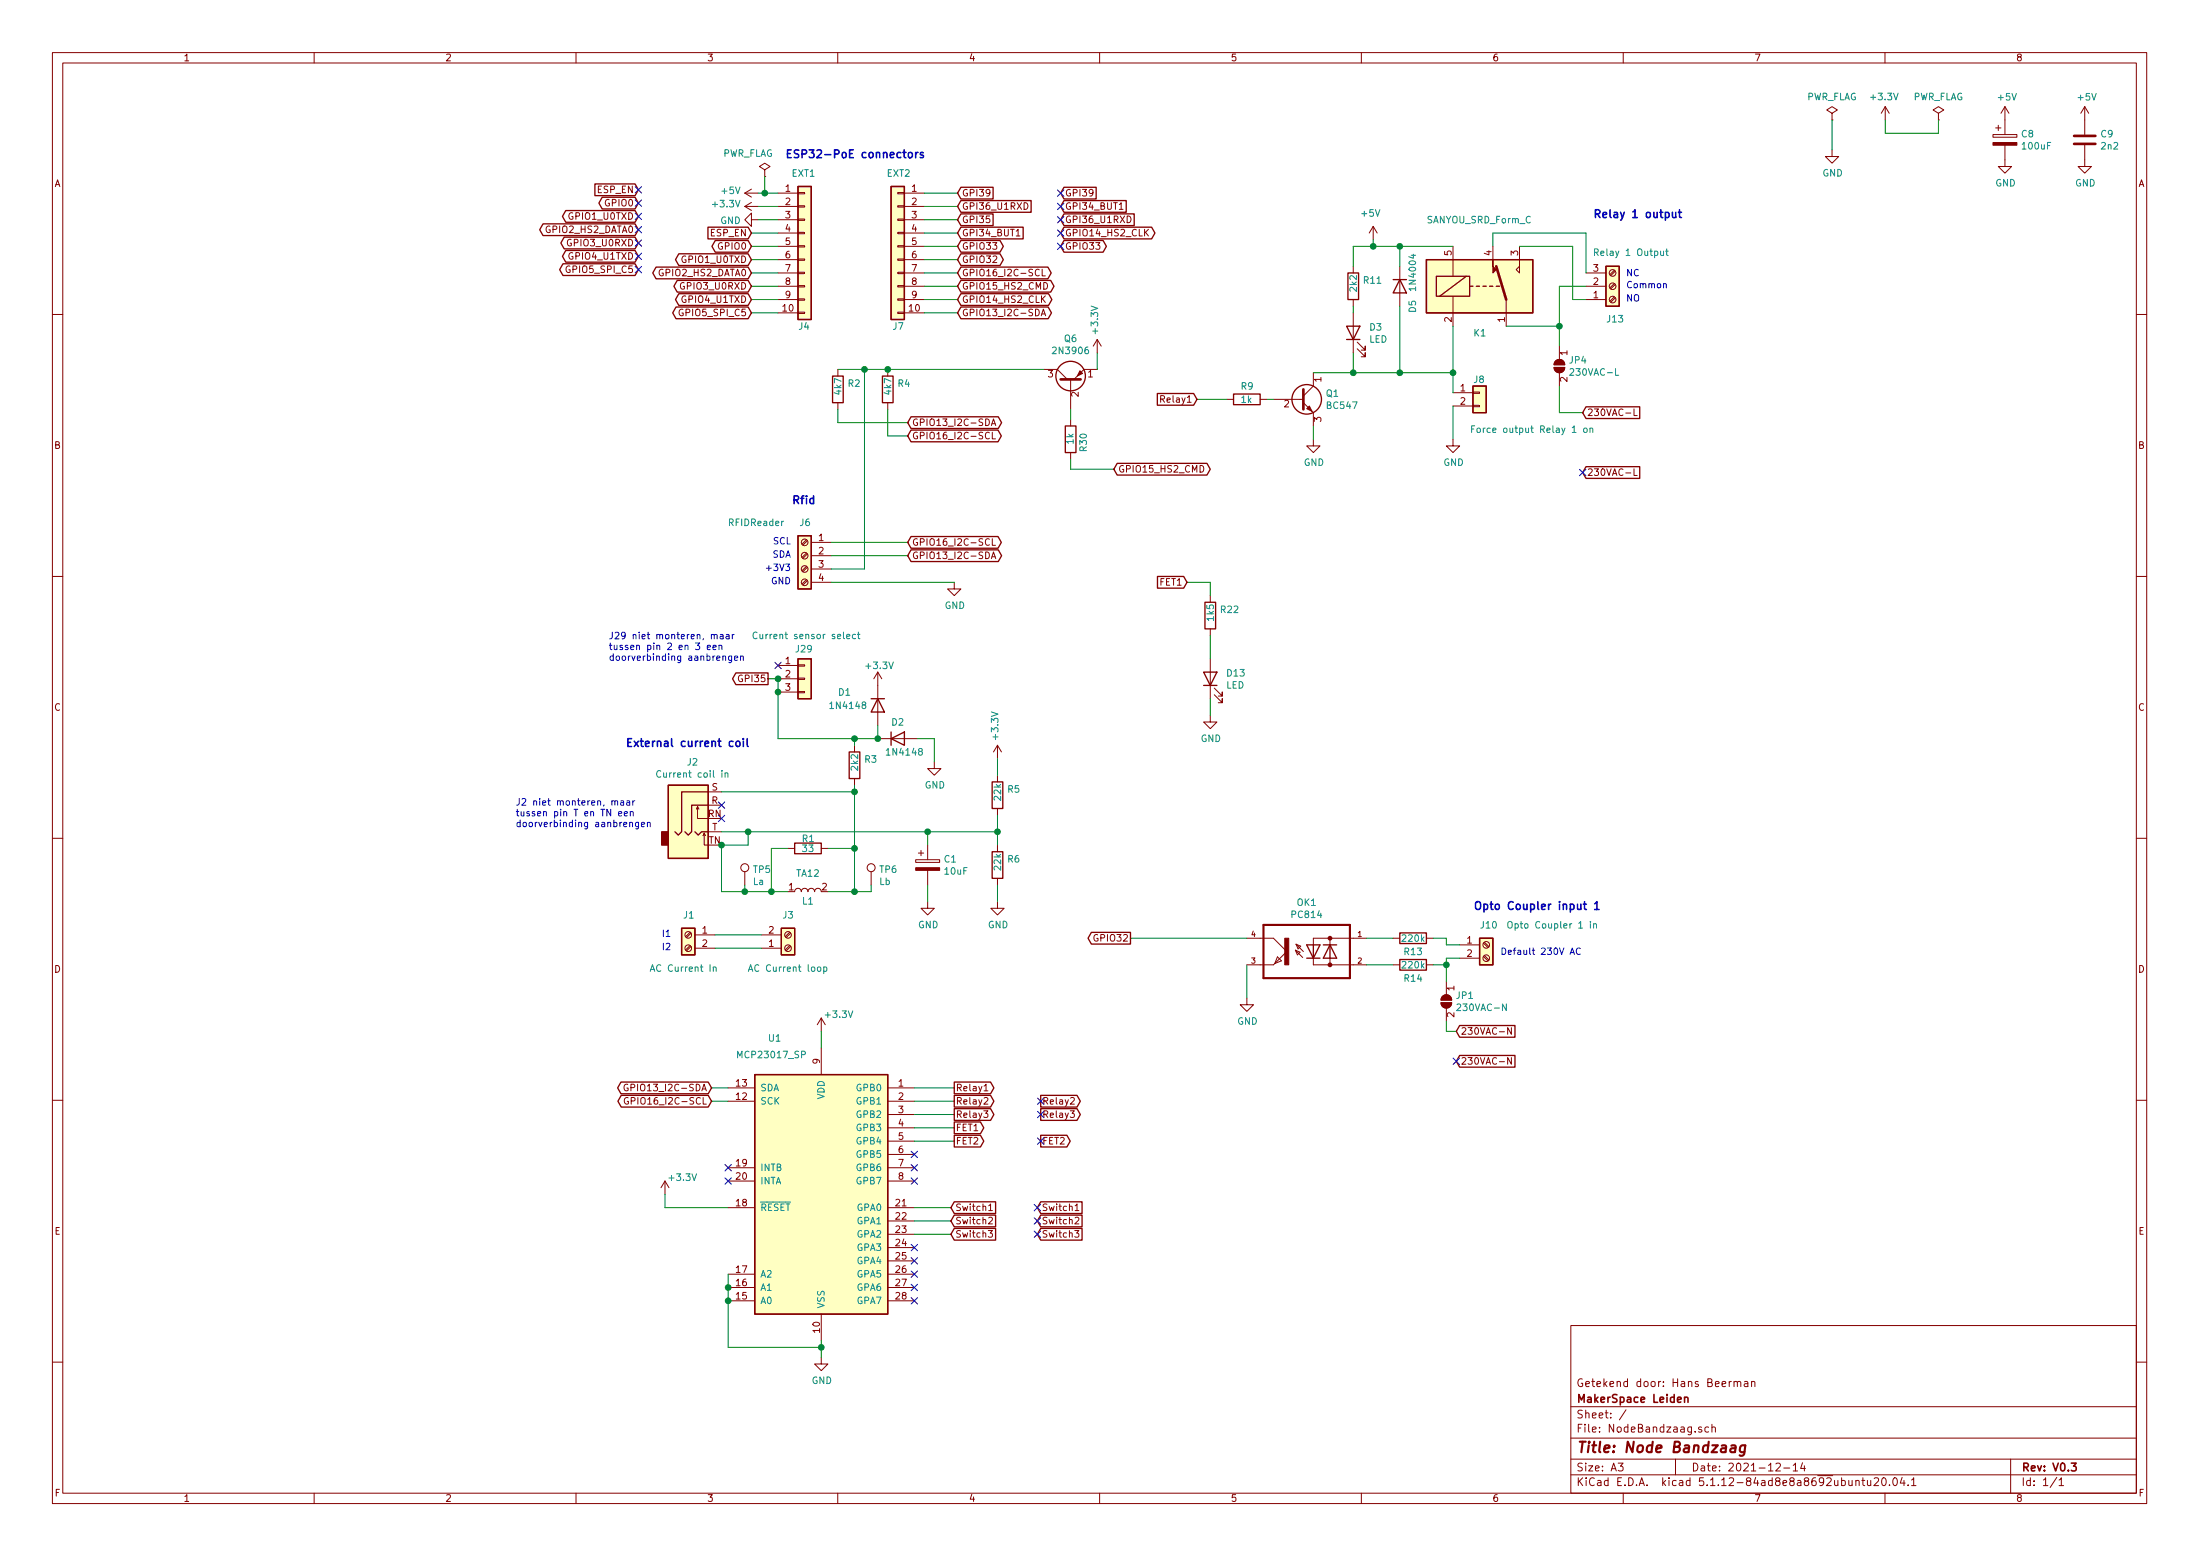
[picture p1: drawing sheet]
<svg xmlns="http://www.w3.org/2000/svg" width="420mm" height="297mm" viewBox="0 0 420 297" stroke-linecap="round" stroke-linejoin="round" font-family="sans-serif">
<g fill="none" stroke="#840000" stroke-width=".19">
<path d="M10 10h400v277h-400zM12 12h396v273.1h-396zM60 10v2M110 10v2M160 10v2M210 10v2M260 10v2M310 10v2M360 10v2M142.2 36.9h2.6M142.2 39.4h2.6M142.2 36.9l1.3 .7"/>
<path d="M142.2 39.4l1.3 .8M143.5 36.1l-1.3 .8M143.5 38.6l-1.3 .8M146 32.4l1.1-.6-1.1-.6-1 .6 1 .6v1.3M146 33.7h.1M148.6 36.9h3.8M148.6 39.4h3.8M152.4 39.3h1.3v.2h-1.3zM152.4 36.7h1.3v.3h-1.3zM171.4 39.3h1.3v.2h-1.3zM171.4 36.7h1.3v.3h-1.3zM172.7 36.9h3.8"/>
<path d="M172.7 39.4h3.8M195.6 38.7a.64 .64 0 0 1 .7 .6 .64 .64 0 0 1-.7 .7zM213.8 40h.7M349.9 28.6v1.3h1.3l-1.3 1.3-1.3-1.3h1.3M349.9 21.6l1-.6-1-.6-1 .6 1 .6v1.3M349.9 22.9h.1M360 20.4l-.7 1.2M360 20.4v2.5M360 20.4l.8 1.2M370.2 21.6l1-.6-1-.6-1 .6 1 .6v1.3M370.2 22.9h.1M380.6 25.7h4.6v.5h-4.6z"/>
<path d="M381.1 24.4h1M381.6 23.9v1M382.9 27.7v4.1h1.3l-1.3 1.3-1.3-1.3h1.3M382.9 20.4l-.8 1.2M382.9 20.4v5.3M382.9 20.4l.8 1.2M398.1 27.7v4.1h1.3l-1.3 1.3-1.2-1.3h1.2M398.1 20.4l-.7 1.2M398.1 20.4v5.3M398.1 20.4l.8 1.2M143.5 41.9v-1.2l-1.3 1.2 1.3 1.3v-1.3h1.3M148.6 59.7h3.8"/>
<path d="M148.6 41.9h3.8M148.6 44.5h3.8M148.6 47h3.8M148.6 49.6h3.8M148.6 52.1h3.8M148.6 54.6h3.8M148.6 57.2h3.8M152.4 52h1.3v.2h-1.3zM152.4 54.5h1.3v.3h-1.3zM152.4 57.1h1.3v.2h-1.3zM152.4 59.6h1.3v.3h-1.3zM152.4 49.4h1.3v.3h-1.3z"/>
<path d="M152.4 44.4h1.3v.2h-1.3zM152.4 41.8h1.3v.3h-1.3zM152.4 46.9h1.3v.3h-1.3zM171.4 52h1.3v.2h-1.3zM171.4 54.5h1.3v.3h-1.3zM171.4 57.1h1.3v.2h-1.3zM171.4 59.6h1.3v.3h-1.3zM171.4 49.4h1.3v.3h-1.3zM171.4 44.4h1.3v.2h-1.3zM171.4 41.8h1.3v.3h-1.3zM171.4 46.9h1.3v.3h-1.3zM172.7 59.7h3.8"/>
<path d="M172.7 41.9h3.8M172.7 44.5h3.8M172.7 47h3.8M172.7 49.6h3.8M172.7 52.1h3.8M172.7 54.6h3.8M172.7 57.2h3.8M194.1 45h.7M198.5 51.5a.5 .5 0 0 0-.6 0 .5 .5 0 0 0-.2 .6l.2 .5 .6-.1M199 59.9h.6M199 51.4v1.3h.6M199.1 57l.5 .7"/>
<path d="M199.3 53.9a.64 .64 0 0 1 .8 .7 .64 .64 0 0 1-.8 .6zM199.6 56.5l-.7 .7M215.3 41.2a.64 .64 0 0 1 .7 .7 .64 .64 0 0 1-.7 .6zM218.8 44.3l.5 .7M219.3 43.8l-.7 .7M258.4 50.8v1.3M258.4 57.2v1.3M258.4 59.7v7.6M262.3 43.2l-.8 1.3M262.3 43.2v2.6M262.3 43.2l.7 1.3M267.3 50.8v7.7"/>
<path d="M277.5 47v5.7M277.5 56.6v5.7M285.1 47v2.6M287.7 57.2v5.1M290.2 47v5.1l-.6-.6 .6-.7M302.9 52.1h3.8M302.9 54.6h3.8M302.9 57.2h3.8M308.3 51.6l-.9 .8M308.3 54.1l-.9 .9M308.3 56.7l-.9 .8M308.5 51.8l-.9 .8"/>
<path d="M308.5 54.3l-.9 .9M308.5 56.9l-.9 .8M10 60h2M160 70.5v1.3M160 76.9v1.2M169.5 70.5v1.3M169.5 76.9v1.2M198.9 60.3l.4-1.3 .4 1.3M199.4 70.5h2.5l1.9 1.9M204.5 72.4v5.7M209.5 70.5h-2.5l-1.9 1.9M209.5 64.8l.8 1.3"/>
<path d="M209.5 64.8v2.5M209.5 64.8l-.7 1.3M234.3 76.2h1.3M240.7 76.2h1.2M243.2 76.2h5.7M248.9 76.9l1.9 1.9v2.5M250.8 71.2v2.5l-1.9 1.9M259.2 66.6l1.5 1.5v-.8v.8h-.7M259.2 65.3l1.5 1.5v-.7v.7h-.7M277.5 75h3.8M277.5 77.5h3.8M281.3 77.4h1.3v.2h-1.3z"/>
<path d="M281.3 74.8h1.3v.3h-1.3zM296.8 70.1h2a1.02 1.02 0 0 1-1 1.1 1.02 1.02 0 0 1-1-1.1zM297 69a1.02 1.02 0 0 1 1.2-.3 1.02 1.02 0 0 1 .6 .9h-2zM297.8 66.1v2.5M297.8 71.2v2.5M312.1 78.1v1.2h.6M408 60h2M189 82.6a.5 .5 0 0 0-.7 0 .5 .5 0 0 0-.1 .6l.2 .5h.6M189.3 81.2l.4-1.2 .5 1.2M189.5 80.9h.5M189.5 82.5v1.3h.6M204.5 80v1.3"/>
<path d="M204.5 86.4v1.3M229.2 88.9a.64 .64 0 0 1 .7 .6 .64 .64 0 0 1-.7 .6zM250.8 83.9v1.2h1.3l-1.3 1.3-1.2-1.3h1.2M277.5 83.9v1.2h1.3l-1.3 1.3-1.3-1.3h1.3M312.1 89.5v1.3h.6M10 110h2M154 110.7l-.8 .8M154 108.1l-.8 .9M154 105.6l-.8 .8M154 103l-.8 .9M154.2 110.8l-.9 .9M154.2 108.3l-.9 .8"/>
<path d="M154.2 105.8l-.9 .8M154.2 103.2l-.9 .8M154.9 103.5h3.8M154.9 106.1h3.8M154.9 108.6h3.8M154.9 111.2h3.8M182.2 111.2v1.2h1.3l-1.3 1.3-1.2-1.3h1.2M189 103a.5 .5 0 0 0-.7 0 .5 .5 0 0 0-.1 .6l.2 .4h.6M189.3 106.6l.4-1.2 .5 1.2M189.5 106.3h.5M189.5 102.8v1.3h.6M231.1 113.7v1.3"/>
<path d="M408 110h2M148.6 127h3.8M148.6 129.6h3.8M148.6 132.1h3.8M152.4 132h1.3v.2h-1.3zM152.4 126.9h1.3v.3h-1.3zM152.4 129.4h1.3v.3h-1.3zM167.6 128.3l.8 1.3M167.6 128.3v10.2M167.6 128.3l-.7 1.3M231.1 136.6v1.2h1.3l-1.3 1.3-1.2-1.3h1.2M231.1 120.1v1.2"/>
<path d="M231.1 125.8v7.6M231.9 132.6l1.5 1.5v-.7v.7h-.7M231.9 131.4l1.5 1.5v-.8v.8h-.7M133 154.5l.2-.5v2.2h2.1M133.2 154l.3 .5M134.2 159.5l.3-.5v2.3h.8M134.5 159l.2 .5M135.3 153.7h2.5M135.3 151.2h2.5M135.3 158.8h2.5M163.2 142.3v1.2M163.2 148.6v1.3"/>
<path d="M167.6 141h7.7M178.4 145.5v1.2h1.3l-1.3 1.3-1.2-1.3h1.2M190.5 142.3v2.5M190.5 148v1.3M190.5 154.3v1.3M190.5 142.3l.8 1.2M190.5 142.3l-.8 1.2M10 160h2M131.8 178l-.9 .8M132 178.1l-.9 .9M132.7 178.5h3.8M142.2 166.4v2.5"/>
<path d="M145.4 178.5h3.8M150.5 162h1.3M150.8 178l-.8 .8M151 178.1l-.9 .9M151.8 170.2a.63 .63 0 0 1 .6-.6 .63 .63 0 0 1 .6 .6 .63 .63 0 0 1 .7-.6 .63 .63 0 0 1 .6 .6 .63 .63 0 0 1 .6-.6 .63 .63 0 0 1 .7 .6 .63 .63 0 0 1 .6-.6 .63 .63 0 0 1 .6 .6M156.8 162h1.3M166.4 166.4v2.5M174.9 164.1h4.6v.5h-4.6zM175.4 162.9h1M175.9 162.3v1.1M177.2 172.1v1.3h1.2l-1.2 1.3-1.3-1.3h1.3M177.2 161.3v2.8"/>
<path d="M177.2 166.2v2.7M190.5 172.1v1.3h1.3l-1.3 1.3-1.3-1.3h1.3M190.5 161.3v1.3M190.5 167.7v1.2M238.1 179.1h5.1l2.5 2.5-2.5 2.6h-5.1M254 179.1v1.3M261 179.1h-10.2v1.3M266.1 179.1h1.2M272.4 179.1h1.3M283.5 179.9l.9 .8M408 160h2M131.8 180.5l-.9 .8"/>
<path d="M132 180.7l-.9 .8M132.7 181h3.8M145.4 181h3.8M150.8 180.5l-.8 .8M151 180.7l-.9 .8M156.8 194.3v2.6M156.8 194.3l-.7 1.3M156.8 194.3l.8 1.3M238.1 190.5v1.3h1.3l-1.3 1.3-1.2-1.3h1.2M244 182.7l.7 .7-1.2 .5zM247.4 181.4l1.4 1.4M247.4 181.4l.9 .4-.5 .5z"/>
<path d="M247.5 180.2l.9 .4-.5 .5zM247.5 180.2l1.4 1.4M250.8 182.9v1.3h10.2M254 182.9v1.3M266.1 184.2h1.2M272.4 184.2h1.3M275.2 191.4h2a1.02 1.02 0 0 1-1 1 1.02 1.02 0 0 1-1-1zM275.4 190.3a1.02 1.02 0 0 1 1.2-.4 1.02 1.02 0 0 1 .6 1h-2zM276.2 187.4v2.5M276.2 192.4v2.6M278.8 180.4h3.8M278.8 182.9h3.8"/>
<path d="M283.3 182.6l.9 .8M283.3 180l.9 .9M283.5 182.4l.9 .8M288.6 196.2v1.2l-.7-1.2v1.2M10 210h2M119.9 207a.59 .59 0 0 0-.7 .6 .59 .59 0 0 0 .7 .6l.1-.5h-.3M120 209.6a.59 .59 0 0 0-.8 .6 .59 .59 0 0 0 .8 .5v-.5h-.2M139.1 207.7h5M139.1 210.2h5M156.8 200.1v5M169.5 207.7h5.1M169.5 210.2h5.1"/>
<path d="M169.5 212.8h5.1M169.5 215.3h5.1M169.5 217.8h5.1M187.9 212.1h.8l-.5 .4 .4 .2v.5l-.2 .1-.5-.1M187.9 209.6l.5-.1 .3 .4-.8 .9h.8M187.9 207.3l.4-.3v1.2M187.9 208.2h.8M204.4 212.1h.8l-.5 .4 .4 .2v.5l-.2 .1-.5-.1M204.4 209.6l.5-.1 .3 .4-.8 .9h.8M288.6 201.9v1.3l-.7-1.3v1.3M408 210h2M127 225.5l-.8 1.2"/>
<path d="M127 225.5v2.5M127 225.5l.8 1.2M139.1 230.5h5M139.1 222.9h5M139.1 225.5h5M169.5 230.5h5.1M169.5 222.9h5.1M169.5 225.5h5.1M169.5 233.1h5.1M169.5 235.6h5.1M169.5 238.2h5.1M169.5 220.4h5.1"/>
<path d="M188.7 234.9h.8l-.4 .5 .4 .1v.6l-.2 .1-.6-.1M188.8 230.2l.4-.4v1.3M188.8 232.5l.5-.1 .2 .3-.8 .9h.8M188.8 231.1h.7M205.3 234.9h.7l-.4 .5 .4 .1v.6l-.2 .1-.5-.1M205.3 230.2l.4-.4v1.3M205.3 232.5l.5-.1 .2 .3-.7 .9h.7M205.3 231.1h.7M139.1 248.3h5M139.1 245.8h5M139.1 243.2h5M156.8 259.1v1.3h1.3l-1.3 1.3-1.2-1.3h1.2"/>
<path d="M156.8 250.9v5M169.5 248.3h5.1M169.5 245.8h5.1M169.5 243.2h5.1M169.5 240.7h5.1M300 253h108v32.1h-108zM10 260h2M300 278.5h108M300 274.5h108M300 268.5h108M309 279.3h1l-.5 .6 .4 .1v.7l-.2 .1-.7-.1M310.5 269.1l-1.2 2"/>
<path d="M320 278.5v3M325 272.5a.37 .37 0 0 0-.6 .1l.1 .2 .5 .2v.1l-.2 .3-.4-.1M326.3 272.5l-.4-.1-.3 .3 .1 .6 .2 .1 .4-.1M326.9 272.5h.1a.37 .37 0 0 1 .6 .1v.8M326.9 271.9v1.5M330.7 263.7l-.4 .1v.2M331.2 263.8l.2-.1 .3 .1 .1 .9M331.2 263.7v1M331.8 263.9a.36 .36 0 0 1 .3-.2 .36 .36 0 0 1 .4 .2v.8M333.2 263.8h.5l.1 .9M333.8 264.1h-.5a.29 .29 0 0 0-.2 .3 .29 .29 0 0 0 .2 .3l.5-.1M334.5 263.8l.2-.1 .4 .1 .1 .9"/>
<path d="M334.5 263.7v1M339.2 279.5l.6-.2 .2 .4-.9 1.1h.9M342.5 279.7l.4-.4v1.5M344.2 279.2l-.3 1.1h.9M344.6 279.8v1M384 278.5v6.6M408 260h2M60 285.1v1.9M110 285.1v1.9M160 285.1v1.9M210 285.1v1.9M260 285.1v1.9"/>
<path d="M300 281.5h108M310 285.1v1.9M340.7 280.2h1.1M342.5 280.8h.8M354.4 282.7l.2-.1 .4 .1 .1 .9M354.4 282.6v1M355.6 282.6h.5M355.8 282.1v1.3l.3 .2M356.6 282.6v.8a.37 .37 0 0 0 .7 .1M357.3 282.6v1M357.9 282.3l.6-.2 .2 .2 .1 .2-.9 1.1h.9M359.5 282.3l.2-.2a.8 .8 0 0 1 .5 .8 .8 .8 0 0 1-.5 .7l-.2-.1-.1-.5z"/>
<path d="M360 285.1v1.9M360.9 283.5v.1M361.6 282.3l.2-.2a.8 .8 0 0 1 .6 .8 .8 .8 0 0 1-.6 .7l-.2-.1-.1-.5zM363.3 282l-.4 1.1h1M363.6 282.6v1M364.4 283.5v.1M365.1 282.5l.4-.4v1.5M365.1 283.6h.8M392.8 282l-1.3 2M393.2 282.5l.5-.4v1.5M393.2 283.6h.9"/>
<circle cx="308" cy="57.2" r=".63"/>
<circle cx="308" cy="52.1" r=".63"/>
<circle cx="308" cy="54.6" r=".63"/>
<circle cx="153.7" cy="106.1" r=".63"/>
<circle cx="153.7" cy="103.5" r=".63"/>
<circle cx="153.7" cy="111.2" r=".63"/>
<circle cx="153.7" cy="108.6" r=".63"/>
<circle cx="131.4" cy="178.5" r=".63"/>
<circle cx="142.2" cy="165.6" r=".76"/>
<circle cx="150.5" cy="178.5" r=".63"/>
<circle cx="166.4" cy="165.6" r=".76"/>
<circle cx="131.4" cy="181" r=".63"/>
<circle cx="150.5" cy="181" r=".63"/>
<circle cx="283.8" cy="182.9" r=".63"/>
<circle cx="283.8" cy="180.4" r=".63"/>
</g>
<path d="M320.4 267.2l.7-.1-.1-.3-.4-.1-.2 .2v.7h.6M321.7 266.8h.1a.37 .37 0 0 1 .6 .1v.8M321.7 266.7v1M395.6 279.3h.9l-.5 .6 .4 .1v.7l-.2 .1-.6-.1" fill="none" stroke="#840000" stroke-width=".3"/>
<g fill="none" stroke="#840000" stroke-width=".41">
<path d="M241.3 176.6h16.5v10.1h-16.5zM330.7 276h.7l-.1 1.2M331.5 276.4l-.7 .1a.4 .4 0 0 0-.4 .3 .4 .4 0 0 0 .3 .4l.7-.1M333.3 275.9l-.2 1.6a.58 .58 0 0 1-.9 .3M333.3 276a.68 .68 0 0 0-1 .3v.7l.3 .2 .6-.1"/>
<circle cx="254" cy="179.1" r=".25"/>
<circle cx="254" cy="184.2" r=".25"/>
</g>
<g fill="#ffffc2" stroke="#ffffc2" stroke-width=".19">
<path d="M130.2 177.2h2.5v5.1h-2.5z"/>
<path d="M144.1 205.1h25.4v45.8h-25.4z"/>
<path d="M272.4 49.6h20.3v10.1h-20.3z"/>
<path d="M281.3 73.7h2.5v5.1h-2.5z"/>
<path d="M149.2 177.2h2.6v5.1h-2.6z"/>
<path d="M282.6 179.1h2.5v5.1h-2.5z"/>
<path d="M152.4 102.3h2.5v10.1h-2.5z"/>
<path d="M170.2 35.6h2.5v25.4h-2.5z"/>
<path d="M306.7 50.8h2.5v7.7h-2.5z"/>
<path d="M152.4 125.8h2.5v7.6h-2.5z"/>
<path d="M127.6 149.9h7.7v14h-7.7z"/>
<path d="M152.4 35.6h2.5v25.4h-2.5z"/>
</g>
<g fill="none" stroke="#840000" stroke-width=".25">
<path d="M113.6 35.1h7.7l.6 1.1-.6 1.1h-7.7zM115 37.7h6.3l.6 1.1-.6 1.1h-6.3l-.6-1.1zM152.4 35.6h2.5v25.4h-2.5zM170.2 35.6h2.5v25.4h-2.5zM183.5 38.3h13.4v2.2h-13.4l-.6-1.1zM183.5 35.7h6.2v2.3h-6.2l-.6-1.1zM203.2 38.3h11.9v2.2h-11.9l-.6-1.1zM203.2 35.7h6.1v2.3h-6.1l-.6-1.1zM103.7 42.7h17.6l.6 1.2-.6 1.1h-17.6l-.6-1.1zM107.5 50.4h13.8l.6 1.1-.6 1.1h-13.8l-.6-1.1zM107.7 45.3h13.6l.6 1.1-.6 1.1h-13.6l-.6-1.1zM108.1 40.2h13.2l.6 1.1-.6 1.1h-13.2l-.7-1.1z"/>
<path d="M108.1 47.8h13.2l.6 1.1-.6 1.1h-13.2l-.7-1.1zM125.3 51h17.6l.6 1.1-.6 1.1h-17.6l-.6-1.1zM129.1 58.6h13.8l.6 1.1-.6 1.1h-13.8l-.6-1.1zM129.3 53.5h13.6l.6 1.1-.6 1.2h-13.6l-.6-1.2zM129.6 48.4h13.3l.6 1.2-.6 1.1h-13.3l-.6-1.1zM129.6 56.1h13.3l.6 1.1-.6 1.1h-13.3l-.6-1.1zM135.2 43.4h7.7l.6 1.1-.6 1.1h-7.7zM136.6 45.9h6.3l.6 1.1-.6 1.1h-6.3l-.6-1.1zM183.5 40.8h6.2v2.3h-6.2l-.6-1.2zM183.5 45.9h7.5l.6 1.1-.6 1.1h-7.5l-.6-1.1zM183.5 48.4h7.5l.6 1.2-.6 1.1h-7.5l-.6-1.1zM183.5 51h16.6l.7 1.1-.7 1.1h-16.6l-.6-1.1z"/>
<path d="M183.5 53.5h17.2l.6 1.1-.6 1.2h-17.2l-.6-1.2zM183.5 56.1h16.8l.6 1.1-.6 1.1h-16.8l-.6-1.1zM183.5 58.6h16.7l.6 1.1-.6 1.1h-16.7l-.6-1.1zM183.5 43.4h11.9v2.2h-11.9l-.6-1.1zM203.2 40.8h13.4v2.3h-13.4l-.6-1.2zM203.2 45.9h7.5l.6 1.1-.6 1.1h-7.5l-.6-1.1zM203.2 43.4h16.7l.7 1.1-.7 1.1h-16.7l-.6-1.1zM257.4 52.1h2.1v5.1h-2.1zM266.1 53.4h2.5M267.3 53.4l1.3 2.5h-2.5zM272.4 49.6h20.3v10.1h-20.3zM274.3 52.7h6.4v3.9h-6.4z"/>
<path d="M280 52.7l-5 3.9M280.7 54.6h.6M281.9 54.6h.7M283.2 54.6h.6M284.5 54.6h.6M285.7 54.6h.7M306.7 50.8h2.5v7.7h-2.5zM159 71.8h2v5.1h-2zM168.5 71.8h2.1v5.1h-2.1zM174 79.6h16.7l.6 1.1-.6 1.1h-16.7l-.6-1.1zM221 75.1h7l.6 1.1-.6 1.2h-7zM235.6 75.2h5.1v2.1h-5.1z"/>
<path d="M257.2 62.3h2.5l-1.3 2.5zM257.2 64.8h2.5M281.3 73.7h2.5v5.1h-2.5zM302.9 77.7h10.3v2.2h-10.3l-.6-1.1zM174 82.1h16.6l.6 1.1-.6 1.1h-16.6l-.6-1.1zM203.5 81.3h2v5.1h-2zM213.4 88.5h17.1l.6 1.1-.6 1.1h-17.1l-.7-1.1zM302.9 89.1h10.3v2.2h-10.3l-.6-1.1zM152.4 102.3h2.5v10.1h-2.5zM174 105h16.7l.6 1.1-.6 1.1h-16.7l-.6-1.1zM174 102.4h16.6l.6 1.1-.6 1.2h-16.6l-.6-1.2zM221.1 110h5l.6 1.2-.6 1.1h-5z"/>
<path d="M230.1 115h2.1v5.1h-2.1zM140.5 128.5h6.2v2.2h-6.2l-.6-1.1zM152.4 125.8h2.5v7.6h-2.5zM166.4 133.4h2.5M167.6 133.4l1.3 2.5h-2.5zM170.2 139.7v2.6M229.9 128.3h2.5l-1.3 2.5zM229.9 130.8h2.5M127.6 149.9h7.7v14h-7.7zM132.7 158.8l.6 .6 .7-.6h1.3M135.3 153.7h-3.2v5.1l-.7 .6-.6-.6M135.3 151.2h-5.1v7.6l-.7 .6-.6-.6"/>
<path d="M162.2 143.5h2v5.1h-2zM170.2 141l2.5-1.3v2.6zM189.5 149.3h2v5h-2zM130.2 177.2h2.5v5.1h-2.5zM149.2 177.2h2.6v5.1h-2.6zM151.8 160.9h5v2.1h-5zM189.5 162.6h2v5.1h-2zM208.4 178h7.5v2.2h-7.5l-.6-1.1zM267.3 178.1h5.1v2h-5.1zM282.6 179.1h2.5v5.1h-2.5zM249.6 180.4h2.5l-1.3 2.5zM249.6 182.9h2.5"/>
<path d="M250.8 180.4v2.5M252.7 180.4h2.6M254 180.4l1.3 2.5h-2.6zM254 180.4v2.5M267.3 183.2h5.1v2h-5.1zM278.8 195.8h10.5v2.2h-10.5l-.7-1.1zM118.6 206.6h16.7l.6 1.1-.6 1.1h-16.7l-.6-1.1zM118.6 209.1h16.7l.6 1.1-.6 1.1h-16.7l-.6-1.1zM144.1 205.1h25.4v45.8h-25.4zM182.2 211.6h7l.6 1.2-.6 1.1h-7zM182.2 216.7h5l.7 1.1-.7 1.2h-5zM182.2 214.2h5l.7 1.1-.7 1.1h-5z"/>
<path d="M182.2 209.1h7l.6 1.1-.6 1.1h-7zM182.2 206.6h7l.6 1.1-.6 1.1h-7zM198.8 211.6h6.9l.6 1.2-.6 1.1h-6.9zM198.8 209.1h6.9l.6 1.1-.6 1.1h-6.9zM198.8 216.7h5l.6 1.1-.6 1.2h-5zM278.8 201.5h10.5v2.2h-10.5l-.7-1.1zM182.2 229.4h7.9v2.3h-7.9l-.6-1.2zM182.2 232h7.9v2.2h-7.9l-.6-1.1zM182.2 234.5h7.9v2.2h-7.9l-.6-1.1zM198.8 229.4h7.9v2.3h-7.9l-.7-1.2zM198.8 232h7.9v2.2h-7.9l-.7-1.1zM198.8 234.5h7.9v2.2h-7.9l-.7-1.1z"/>
<circle cx="204.5" cy="71.8" r="2.82"/>
<circle cx="249.6" cy="76.2" r="2.82"/>
</g>
<g fill="none" stroke="#008484" stroke-width=".19">
<path d="M304.5 48.2l.6-.1 .1-.5-.7-.1v1.3M317.1 47.9l.1 .8 .3 .1 .2-.1M317.7 47.9v.9M318.1 47.9h.5M318.3 47.5v1.1l.3 .2M308.5 70.4v1.2h.6M281.1 81.9h.4M281.6 81.3h-.5v1.3M282.1 81.9l.2-.2 .4 .2v.4l-.1 .2-.5-.1zM302.6 81.8l.3-.1 .2 .3-.1 .5-.3 .1-.3-.3zM303.7 81.9l.1-.2 .3 .1 .1 .8M303.7 81.7v.9"/>
<path d="M144.6 120.8a.5 .5 0 0 0-.6 0 .5 .5 0 0 0-.2 .6l.2 .5 .6-.1M161.7 121.5l.6-.1v-.3h-.4l-.2 .2 .1 .6h.5M163.4 121.1h-.4l-.2 .2 .1 .6h.5M163.8 121.1h.4M163.9 120.7v1.1l.3 .1M126.2 147.2a.6 .6 0 0 0-.8 .5 .6 .6 0 0 0 .6 .7l.2-.2M137.9 147.1v.1M137.9 147.5v.9M138.5 147.7l.2-.2 .3 .1v.8M138.5 147.5v.9M288 176.1l.3-.2a.44 .44 0 0 1 .5 .4l-.1 .7-.4 .2-.3-.2zM303.7 175.9v.1"/>
<path d="M303.7 176.3v.9M304.3 176.5l.2-.2 .3 .1 .1 .8M304.3 176.3v.9M124.2 185.4l.4-1.2 .4 1.2M136.2 184.7l.2-.1h.3l.1 .8M136.2 184.6v.8M142.9 185.4l.5-1.2 .4 1.2M143.1 185.1h.5M157.3 184.6h.4l.2 .2-.1 .6h-.5M157.3 184.6v1.3M287.7 191.7v1.2l-.8-1.2v1.2"/>
</g>
<path d="M396.1 27.5h4.1M396.1 25.9h4.1M285.7 50.8l2 6.4M202.6 72.4h3.8M248.9 74.3v3.8" fill="none" stroke="#840000" stroke-width=".51"/>
<g fill="#840000" stroke="#840000" stroke-width=".19">
<path d="M285.1 49.6v1.2l.6 .7-.6 .6z"/>
<path d="M380.6 27.2h4.6v.5h-4.6z"/>
<path d="M174.9 165.6h4.6v.6h-4.6z"/>
<path d="M297 69a1.02 1.02 0 0 1 1.2-.3 1.02 1.02 0 0 1 .6 .9h-2z"/>
<path d="M296.8 70.1h2a1.02 1.02 0 0 1-1 1.1 1.02 1.02 0 0 1-1-1.1z"/>
<path d="M249.6 78l.5-.5 .5 1z"/>
<path d="M206.2 70.8l.6 .5-1.1 .5z"/>
<path d="M275.4 190.3a1.02 1.02 0 0 1 1.2-.4 1.02 1.02 0 0 1 .6 1h-2z"/>
<path d="M275.2 191.4h2a1.02 1.02 0 0 1-1 1 1.02 1.02 0 0 1-1-1z"/>
<path d="M245.4 179.1h.7v5.1h-.7z"/>
</g>
<path d="M126.4 158.8h1.2v2.5h-1.2z" fill="#840000" stroke="#840000" stroke-width=".25"/>
<g fill="none" stroke="#008400" stroke-width=".19">
<path d="M144.8 36.9h3.8M144.8 39.4h3.8M146 33.7v3.2M176.5 36.9h6.4M176.5 39.4h6.4M349.9 22.9v5.7M360 22.9v2.5h10.2v-2.5M143.5 52.1h5.1M143.5 49.6h5.1M143.5 47h5.1M143.5 44.5h5.1M143.5 54.6h5.1"/>
<path d="M143.5 59.7h5.1M143.5 57.2h5.1M144.8 41.9h3.8M176.5 52.1h6.4M176.5 49.6h6.4M176.5 47h6.4M176.5 44.5h6.4M176.5 41.9h6.4M176.5 54.6h6.4M176.5 59.7h6.4M176.5 57.2h6.4M258.4 58.5v1.2"/>
<path d="M262.3 45.8v1.2M267.3 47v3.8M267.3 58.5v12.7M277.5 47h-19.1v3.8M285.1 47v-2.5h17.8v7.6M290.2 47h10.2v10.2h2.5M302.9 54.6h-5.1v11.5M160 78.1v2.6h13.4M160 70.5h39.4M165.1 70.5v38.1h-6.4M169.5 78.1v5.1h3.9M204.5 78.1v1.9"/>
<path d="M209.5 67.3v3.2M228.6 76.2h5.7M241.9 76.2h1.3M250.8 71.2h26.7M258.4 67.3v3.9M277.5 62.3v12.7M277.5 77.5v6.4M287.7 62.3h10.1M297.8 73.7v5.1h4.5M204.5 87.7v1.9h8.2M250.8 81.3v2.6M158.7 106.1h14.7"/>
<path d="M158.7 103.5h14.7M158.7 111.2h23.5M226.7 111.2h4.4v2.5M146.7 129.6h1.9v11.4h19v-2.5M231.1 121.3v4.5M231.1 133.4v3.2M137.8 158.8h52.7M137.8 151.2h25.4M142.9 158.8v2.5h-5.1v8.9h12.7M163.2 141v1.3M163.2 149.9v20.3M175.3 141h3.1v4.5"/>
<path d="M177.2 158.8v2.5M190.5 144.8v3.2M190.5 155.6v5.7M136.5 178.5h8.9M142.2 168.9v1.3M150.5 162h-3.2v8.2M158.1 162h5.1M166.4 168.9v1.3h-8.3M177.2 168.9v3.2M190.5 168.9v3.2M215.9 179.1h22.2M261 179.1h5.1"/>
<path d="M273.7 179.1h2.5v1.3h2.6M136.5 181h8.9M156.8 196.9v3.2M238.1 184.2v6.3M261 184.2h5.1M273.7 184.2h2.5M276.2 195v1.9h1.9M278.8 182.9h-2.6v4.5M135.9 210.2h3.2M135.9 207.7h3.2M174.6 210.2h7.6M174.6 212.8h7.6"/>
<path d="M174.6 207.7h7.6M174.6 215.3h7.6M174.6 217.8h7.6M127 228v2.5h12.1M174.6 230.5h7M174.6 235.6h7M174.6 233.1h7M139.1 243.2v14h17.7M156.8 255.9v3.2"/>
</g>
<g fill="none" stroke="#0000c2" stroke-width=".3">
<path d="M173.6 29.2l.3-.1 .3 .3v.4l-.3 .3-.3-.1-.1-.2zM174.9 29.1v1M175.3 29.1l-.3 .1-.1 .2M176.3 29.2l-.4-.1-.2 .2 .1 .2 .5 .2v.3h-.6M319.4 40.5v.8a.35 .35 0 0 0 .3 .3 .35 .35 0 0 0 .3-.2M320 40.5v1M320.5 40.5h.6M320.8 40v1.3l.3 .2M140.6 141.6l.2-.1 .4 .1 .1 .2-.1 .6-.4 .1-.2-.1zM142 141v.1M142 141.5v1M142.7 141v1.3l.2 .2"/>
<path d="M302.4 172.6h.6M302.6 172.1v1.3l.4 .2M304.5 172.6l.5-.5v1.5M304.5 173.6h.9"/>
</g>
<g fill="none" stroke="#0000c2" stroke-width=".19">
<path d="M317.7 54.2h.5v.8M146.4 108.5h.9M132.8 122.7h.8l-.4 .5 .4 .2v.4l-.2 .2-.6-.1M135.1 123.6l.6-.1-.1-.3h-.3l-.2 .2v.6h.5M135.9 121.2l.1-.1 .3 .1 .1 .8M136.2 123.6l.6-.1-.1-.3h-.4l-.1 .2v.6h.5M136.4 121.3l.2-.2 .3 .1 .1 .8M137.3 123.3l.2-.1h.3l.1 .8M137.3 123.2v.8M137.6 121.2h.4l.1 .8M138 125.4l.2-.2 .3 .1 .1 .8M138.1 121.4l-.4 .1-.2 .2 .2 .3 .4-.1"/>
<path d="M138.7 121.2h.5v.8M139.2 121.4l-.6 .3 .1 .2h.5M139.7 125.2v1.2l-.2 .1-.3-.1M139.7 125.3l-.3-.1-.3 .3 .1 .5h.5M139.9 121.1v.9M140.2 121.1l-.3 .2M140.3 125.6l.6-.1-.1-.2-.3-.1-.2 .2v.6h.5M141.4 125.4l.2-.2 .3 .1 .1 .8M141.4 125.2v.9M116.9 153l.1-.1h.3l.1 .8M117.4 153l.2-.1h.3l.1 .8M118.1 155.3l.6-.1v-.2l-.4-.1-.2 .2 .1 .6h.5"/>
<path d="M118.6 152.9h.4l.1 .8M119.1 153.2h-.4l-.2 .2 .1 .3h.5M119.2 155.3l.6-.1v-.2l-.4-.1-.2 .2 .1 .6h.5M119.7 152.9h.5l.1 .8M120.3 153.2h-.5l-.1 .2v.3h.6M120.3 157.1l.1-.1h.4v.8M120.4 155.1l.5-.1v.8M120.4 154.9v.9M120.9 152.9v.8M121.2 152.9l-.3 .2M121.9 157v1.1l-.2 .2-.3-.1M121.9 157h-.3l-.2 .2 .1 .6h.4"/>
<path d="M122.5 157.4l.6-.1-.1-.3h-.3l-.2 .2 .1 .6h.4M123.6 157.1l.2-.1h.3l.1 .8M123.6 157v.8M299.8 182.2l.5-1.2 .4 1.2M300 181.8h.6M301.8 181.1a.59 .59 0 0 0-.8 .4 .59 .59 0 0 0 .6 .7l.2-.1"/>
</g>
<g fill="#008400" stroke="#008400" stroke-width=".25">
<circle cx="163.2" cy="141" r=".51"/>
<circle cx="139.1" cy="248.3" r=".51"/>
<circle cx="163.2" cy="151.2" r=".51"/>
<circle cx="139.1" cy="245.8" r=".51"/>
<circle cx="297.8" cy="62.3" r=".51"/>
<circle cx="142.9" cy="158.8" r=".51"/>
<circle cx="137.8" cy="161.3" r=".51"/>
<circle cx="277.5" cy="71.2" r=".51"/>
<circle cx="190.5" cy="158.8" r=".51"/>
<circle cx="146" cy="36.9" r=".51"/>
<circle cx="148.6" cy="132.1" r=".51"/>
<circle cx="148.6" cy="129.6" r=".51"/>
<circle cx="177.2" cy="158.8" r=".51"/>
<circle cx="163.2" cy="162" r=".51"/>
<circle cx="167.6" cy="141" r=".51"/>
<circle cx="276.2" cy="184.2" r=".51"/>
<circle cx="267.3" cy="47" r=".51"/>
<circle cx="165.1" cy="70.5" r=".51"/>
<circle cx="147.3" cy="170.2" r=".51"/>
<circle cx="169.5" cy="70.5" r=".51"/>
<circle cx="262.3" cy="47" r=".51"/>
<circle cx="142.2" cy="170.2" r=".51"/>
<circle cx="258.4" cy="71.2" r=".51"/>
<circle cx="156.8" cy="257.2" r=".51"/>
<circle cx="267.3" cy="71.2" r=".51"/>
<circle cx="163.2" cy="170.2" r=".51"/>
</g>
<g fill="none" stroke="#000084" stroke-width=".19">
<path d="M121.3 35.6l1.2 1.2M121.3 38.2l1.2 1.2M122.5 35.6l-1.2 1.2M122.5 38.2l-1.2 1.2M202 36.3l1.2 1.2M202 38.8l1.2 1.2M203.2 36.3l-1.2 1.2M203.2 38.8l-1.2 1.2M121.3 50.9l1.2 1.2M121.3 40.7l1.2 1.2M121.3 43.2l1.2 1.3M121.3 45.8l1.2 1.2"/>
<path d="M121.3 48.3l1.2 1.2M122.5 50.9l-1.2 1.2M122.5 40.7l-1.2 1.2M122.5 43.2l-1.2 1.3M122.5 45.8l-1.2 1.2M122.5 48.3l-1.2 1.2M202 41.3l1.2 1.3M202 43.9l1.2 1.2M202 46.4l1.2 1.2M203.2 41.3l-1.2 1.3M203.2 43.9l-1.2 1.2M203.2 46.4l-1.2 1.2"/>
<path d="M301.7 89.6l1.2 1.2M302.9 89.6l-1.2 1.2M148 126.4l1.2 1.2M149.2 126.4l-1.2 1.2M137.2 155.6l1.2 1.3M137.2 153.1l1.2 1.2M138.4 155.6l-1.2 1.3M138.4 153.1l-1.2 1.2M174 219.8l1.2 1.2M175.2 219.8l-1.2 1.2M198.1 212.2l1.3 1.2M198.1 209.6l1.3 1.2"/>
<path d="M198.1 217.2l1.3 1.3M199.4 212.2l-1.3 1.2M199.4 209.6l-1.3 1.2M199.4 217.2l-1.3 1.3M277.5 202l1.2 1.2M278.7 202l-1.2 1.2M138.5 222.3l1.2 1.2M138.5 224.9l1.2 1.2M139.7 222.3l-1.2 1.2M139.7 224.9l-1.2 1.2M174 237.6l1.2 1.2M174 222.3l1.2 1.2"/>
<path d="M174 224.9l1.2 1.2M175.2 237.6l-1.2 1.2M175.2 222.3l-1.2 1.2M175.2 224.9l-1.2 1.2M197.5 229.9l1.2 1.3M197.5 232.5l1.2 1.2M197.5 235l1.2 1.2M198.7 229.9l-1.2 1.3M198.7 232.5l-1.2 1.2M198.7 235l-1.2 1.2M174 242.6l1.2 1.3M174 240.1l1.2 1.2"/>
<path d="M174 245.2l1.2 1.2M174 247.7l1.2 1.2M175.2 242.6l-1.2 1.3M175.2 240.1l-1.2 1.2M175.2 245.2l-1.2 1.2M175.2 247.7l-1.2 1.2"/>
</g>
<text font-size="2.8" fill="#840000" x="301" y="277.3">Title: Node Bandzaag</text>
<g font-size="2.1" fill="#0000c2">
<text x="149.9" y="30.2">ESP32-PoE connectors</text>
<text x="304.2" y="41.6">Relay 1 output</text>
<text x="151.1" y="96.2">Rfid</text>
<text x="119.4" y="142.6">External current coil</text>
<text x="281.3" y="173.7">Opto Coupler input 1</text>
</g>
<g font-size="2.1" fill="#840000">
<text x="301" y="267.8">MakerSpace Leiden</text>
<text x="301" y="264.8">Getekend door: Hans Beerman</text>
<text x="301" y="273.5">File: NodeBandzaag.sch</text>
<text x="301" y="270.8">Sheet: /</text>
<text x="301" y="280.9">Size: A3</text>
<text x="323" y="280.9">Date: 2021-12-14</text>
<text x="386" y="280.9">Rev: V0.3</text>
<text x="301" y="283.7">KiCad E.D.A. kicad 5.1.12-84ad8e8a8692ubuntu20.04.1</text>
<text x="386" y="283.7">Id: 1/1</text>
</g>
<g font-size="1.8" fill="#840000">
<text x="35" y="11.7">1</text>
<text x="85" y="11.7">2</text>
<text x="135" y="11.7">3</text>
<text x="185" y="11.7">4</text>
<text x="235" y="11.7">5</text>
<text x="285" y="11.7">6</text>
<text x="335" y="11.7">7</text>
<text x="385" y="11.7">8</text>
<text x="10.4" y="35.7">A</text>
<text x="408.4" y="35.7">A</text>
<text x="108.9" y="41.9">GPIO1_U0TXD</text>
<text x="114.1" y="36.9">ESP_EN</text>
<text x="115.7" y="39.4">GPIO0</text>
<text x="150" y="36.6">1</text>
<text x="150" y="39.2">2</text>
<text x="150" y="41.7">3</text>
<text x="174.1" y="36.6">1</text>
<text x="174.1" y="39.2">2</text>
<text x="174.1" y="41.7">3</text>
<text x="183.7" y="40">GPI36_U1RXD</text>
<text x="183.7" y="37.5">GPI39</text>
<text x="203.4" y="40">GPI34_BUT1</text>
<text x="203.4" y="37.5">GPI39</text>
<text x="104.4" y="44.5">GPIO2_HS2_DATA0</text>
<text x="108.7" y="47">GPIO3_U0RXD</text>
<text x="135.7" y="45.1">ESP_EN</text>
<text x="137.3" y="47.7">GPIO0</text>
<text x="150" y="44.2">4</text>
<text x="150" y="46.8">5</text>
<text x="174.1" y="44.2">4</text>
<text x="174.1" y="46.8">5</text>
<text x="183.7" y="42.6">GPI35</text>
<text x="183.7" y="47.7">GPIO33</text>
<text x="183.7" y="45.1">GPI34_BUT1</text>
<text x="203.4" y="42.6">GPI36_U1RXD</text>
<text x="203.4" y="47.7">GPIO33</text>
<text x="203.4" y="45.1">GPIO14_HS2_CLK</text>
<text x="108.6" y="52.1">GPIO5_SPI_C5</text>
<text x="108.9" y="49.6">GPIO4_U1TXD</text>
<text x="126" y="52.7">GPIO2_HS2_DATA0</text>
<text x="130.5" y="50.2">GPIO1_U0TXD</text>
<text x="150" y="49.3">6</text>
<text x="150" y="51.9">7</text>
<text x="174.1" y="49.3">6</text>
<text x="174.1" y="51.9">7</text>
<text x="183.7" y="50.2">GPIO32</text>
<text x="183.7" y="52.7">GPIO16_I2C-SCL</text>
<text x="277.2" y="48.8" transform="rotate(-90 277.2 48.8)">5</text>
<text x="284.9" y="48.8" transform="rotate(-90 284.9 48.8)">4</text>
<text x="289.9" y="48.8" transform="rotate(-90 289.9 48.8)">3</text>
<text x="304.3" y="51.9">3</text>
<text x="130.3" y="55.3">GPIO3_U0RXD</text>
<text x="130.5" y="57.8">GPIO4_U1TXD</text>
<text x="149.5" y="59.5">10</text>
<text x="150" y="54.4">8</text>
<text x="150" y="56.9">9</text>
<text x="173.7" y="59.5">10</text>
<text x="174.1" y="54.4">8</text>
<text x="174.1" y="56.9">9</text>
<text x="183.7" y="55.3">GPIO15_HS2_CMD</text>
<text x="183.7" y="57.8">GPIO14_HS2_CLK</text>
<text x="304.3" y="56.9">1</text>
<text x="304.3" y="54.4">2</text>
<text x="130.2" y="60.4">GPIO5_SPI_C5</text>
<text x="183.7" y="60.4">GPIO13_I2C-SDA</text>
<text x="277.2" y="61.5" transform="rotate(-90 277.2 61.5)">2</text>
<text x="287.4" y="61.5" transform="rotate(-90 287.4 61.5)">1</text>
<text x="299.3" y="67.8" transform="rotate(-90 299.3 67.8)">1</text>
<text x="200.2" y="72">3</text>
<text x="206" y="75.8" transform="rotate(-90 206 75.8)">2</text>
<text x="207.8" y="72">1</text>
<text x="222.1" y="76.9">Relay1</text>
<text x="245.3" y="77.8">2</text>
<text x="252.3" y="72.9" transform="rotate(-90 252.3 72.9)">1</text>
<text x="278.9" y="74.7">1</text>
<text x="278.9" y="77.3">2</text>
<text x="299.3" y="72.9" transform="rotate(-90 299.3 72.9)">2</text>
<text x="174.1" y="83.9">GPIO16_I2C-SCL</text>
<text x="174.1" y="81.3">GPIO13_I2C-SDA</text>
<text x="252.3" y="80.5" transform="rotate(-90 252.3 80.5)">3</text>
<text x="303" y="79.4">230VAC-L</text>
<text x="10.4" y="85.7">B</text>
<text x="408.4" y="85.7">B</text>
<text x="213.5" y="90.2">GPIO15_HS2_CMD</text>
<text x="303" y="90.8">230VAC-L</text>
<text x="156.4" y="103.3">1</text>
<text x="156.4" y="105.8">2</text>
<text x="174.1" y="106.7">GPIO13_I2C-SDA</text>
<text x="174.1" y="104.2">GPIO16_I2C-SCL</text>
<text x="156.4" y="108.4">3</text>
<text x="156.4" y="110.9">4</text>
<text x="221.6" y="111.8">FET1</text>
<text x="141.4" y="130.2">GPI35</text>
<text x="150" y="126.8">1</text>
<text x="150" y="129.3">2</text>
<text x="150" y="131.9">3</text>
<text x="10.4" y="135.7">C</text>
<text x="408.4" y="135.7">C</text>
<text x="135.3" y="156">RN</text>
<text x="135.9" y="153.5">R</text>
<text x="135.9" y="150.9">S</text>
<text x="135.4" y="161.1">TN</text>
<text x="136" y="158.5">T</text>
<text x="150.6" y="170">1</text>
<text x="157" y="170">2</text>
<text x="134.1" y="178.2">1</text>
<text x="146.8" y="178.2">2</text>
<text x="209.2" y="179.7">GPIO32</text>
<text x="10.4" y="185.7">D</text>
<text x="134.1" y="180.8">2</text>
<text x="146.8" y="180.8">1</text>
<text x="280.2" y="180.1">1</text>
<text x="280.2" y="182.7">2</text>
<text x="408.4" y="185.7">D</text>
<text x="277.7" y="189.1" transform="rotate(-90 277.7 189.1)">1</text>
<text x="277.7" y="194.2" transform="rotate(-90 277.7 194.2)">2</text>
<text x="278.9" y="197.5">230VAC-N</text>
<text x="156.6" y="203.1" transform="rotate(-90 156.6 203.1)">9</text>
<text x="278.9" y="203.2">230VAC-N</text>
<text x="120.6" y="208.3">GPIO13_I2C-SDA</text>
<text x="140.6" y="210">12</text>
<text x="140.6" y="207.4">13</text>
<text x="171.6" y="207.4">1</text>
<text x="171.6" y="210">2</text>
<text x="182.5" y="208.3">Relay1</text>
<text x="120.9" y="210.9">GPIO16_I2C-SCL</text>
<text x="171.6" y="212.5">3</text>
<text x="171.6" y="215">4</text>
<text x="182.5" y="213.4">Relay3</text>
<text x="182.5" y="215.9">FET1</text>
<text x="182.5" y="210.9">Relay2</text>
<text x="199" y="213.4">Relay3</text>
<text x="199" y="210.9">Relay2</text>
<text x="171.6" y="217.6">5</text>
<text x="171.6" y="220.1">6</text>
<text x="182.5" y="218.5">FET2</text>
<text x="199" y="218.5">FET2</text>
<text x="140.6" y="222.7">19</text>
<text x="140.6" y="225.2">20</text>
<text x="171.6" y="222.7">7</text>
<text x="171.6" y="225.2">8</text>
<text x="140.6" y="230.3">18</text>
<text x="171.1" y="230.3">21</text>
<text x="171.1" y="232.8">22</text>
<text x="182.4" y="231.2">Switch1</text>
<text x="182.4" y="233.7">Switch2</text>
<text x="198.9" y="231.2">Switch1</text>
<text x="198.9" y="233.7">Switch2</text>
<text x="10.4" y="235.7">E</text>
<text x="171.1" y="235.4">23</text>
<text x="171.1" y="237.9">24</text>
<text x="182.4" y="236.3">Switch3</text>
<text x="198.9" y="236.3">Switch3</text>
<text x="408.4" y="235.7">E</text>
<text x="140.6" y="245.5">16</text>
<text x="140.6" y="243">17</text>
<text x="171.1" y="240.4">25</text>
<text x="171.1" y="243">26</text>
<text x="171.1" y="245.5">27</text>
<text x="140.6" y="248.1">15</text>
<text x="171.1" y="248.1">28</text>
<text x="156.6" y="254.4" transform="rotate(-90 156.6 254.4)">10</text>
<text x="10.5" y="285.7">F</text>
<text x="35" y="286.7">1</text>
<text x="85" y="286.7">2</text>
<text x="135" y="286.7">3</text>
<text x="185" y="286.7">4</text>
<text x="235" y="286.7">5</text>
<text x="285" y="286.7">6</text>
<text x="335" y="286.7">7</text>
<text x="385" y="286.7">8</text>
<text x="408.5" y="285.7">F</text>
</g>
<g font-size="1.8" fill="#008484">
<text x="344.9" y="19.1">PWR_FLAG</text>
<text x="357.5" y="19.1">+3.3V</text>
<text x="365.3" y="19.1">PWR_FLAG</text>
<text x="381.7" y="19.2">+5V</text>
<text x="396.9" y="19.2">+5V</text>
<text x="137.9" y="29.9">PWR_FLAG</text>
<text x="386.1" y="26.2">C8</text>
<text x="386.4" y="28.5">100uF</text>
<text x="401.3" y="26.2">C9</text>
<text x="401.4" y="28.5">2n2</text>
<text x="151.3" y="33.7">EXT1</text>
<text x="169.4" y="33.7">EXT2</text>
<text x="348.1" y="33.7">GND</text>
<text x="381.1" y="35.6">GND</text>
<text x="396.3" y="35.6">GND</text>
<text x="136.3" y="39.6">+3.3V</text>
<text x="137.9" y="37">+5V</text>
<text x="260.1" y="41.4">+5V</text>
<text x="137.6" y="42.8">GND</text>
<text x="272.5" y="42.6">SANYOU_SRD_Form_C</text>
<text x="305.3" y="48.9">Relay 1 Output</text>
<text x="259.1" y="55.6" transform="rotate(-90 259.1 55.6)">2k2</text>
<text x="260.5" y="54.2">R11</text>
<text x="270.4" y="59.6" transform="rotate(-90 270.4 59.6)">D5</text>
<text x="270.4" y="55.2" transform="rotate(-90 270.4 55.2)">1N4004</text>
<text x="152.6" y="63">J4</text>
<text x="170.6" y="63">J7</text>
<text x="203.3" y="65.3">Q6</text>
<text x="209.7" y="63.5" transform="rotate(-90 209.7 63.5)">+3.3V</text>
<text x="261.5" y="65.4">LED</text>
<text x="261.6" y="63.1">D3</text>
<text x="281.5" y="64.2">K1</text>
<text x="307" y="61.6">J13</text>
<text x="201.4" y="67.6">2N3906</text>
<text x="299.8" y="69.4">JP4</text>
<text x="300.3" y="71.7">230VAC-L</text>
<text x="160.7" y="75.3" transform="rotate(-90 160.7 75.3)">4k7</text>
<text x="162" y="73.8">R2</text>
<text x="170.2" y="75.3" transform="rotate(-90 170.2 75.3)">4k7</text>
<text x="171.5" y="73.8">R4</text>
<text x="237.1" y="74.4">R9</text>
<text x="237.1" y="76.9">1k</text>
<text x="253.3" y="75.8">Q1</text>
<text x="281.5" y="73.1">J8</text>
<text x="253.5" y="78.1">BC547</text>
<text x="282.6" y="82.6">Force output Relay 1 on</text>
<text x="205" y="84.7" transform="rotate(-90 205 84.7)">1k</text>
<text x="207.6" y="86.1" transform="rotate(-90 207.6 86.1)">R30</text>
<text x="249" y="88.9">GND</text>
<text x="275.7" y="88.9">GND</text>
<text x="139.3" y="100.4">RFIDReader</text>
<text x="152.8" y="100.4">J6</text>
<text x="180.4" y="116.2">GND</text>
<text x="231.8" y="118.5" transform="rotate(-90 231.8 118.5)">1k5</text>
<text x="233.2" y="117">R22</text>
<text x="144.9" y="122">Current sensor select</text>
<text x="152" y="124.5">J29</text>
<text x="165.6" y="127.7">+3.3V</text>
<text x="234.2" y="131.5">LED</text>
<text x="234.4" y="129.1">D13</text>
<text x="158.8" y="135.3">1N4148</text>
<text x="160.2" y="132.8">D1</text>
<text x="170.3" y="138.5">D2</text>
<text x="190.7" y="141" transform="rotate(-90 190.7 141)">+3.3V</text>
<text x="229.3" y="141.6">GND</text>
<text x="126.3" y="148.4">Current coil in</text>
<text x="131.3" y="146.1">J2</text>
<text x="163.9" y="147" transform="rotate(-90 163.9 147)">2k2</text>
<text x="165.2" y="145.6">R3</text>
<text x="169.6" y="144.2">1N4148</text>
<text x="176.6" y="150.5">GND</text>
<text x="191.2" y="152.7" transform="rotate(-90 191.2 152.7)">22k</text>
<text x="192.5" y="151.3">R5</text>
<text x="153.2" y="160.7">R1</text>
<text x="143.9" y="166.6">TP5</text>
<text x="152.1" y="167.4">TA12</text>
<text x="153.3" y="162.6">33</text>
<text x="168" y="166.6">TP6</text>
<text x="180.4" y="164.7">C1</text>
<text x="180.5" y="167">10uF</text>
<text x="191.2" y="166.1" transform="rotate(-90 191.2 166.1)">22k</text>
<text x="192.5" y="164.7">R6</text>
<text x="143.9" y="168.9">La</text>
<text x="153.3" y="172.7">L1</text>
<text x="167.9" y="168.9">Lb</text>
<text x="247.8" y="172.9">OK1</text>
<text x="130.6" y="175.3">J1</text>
<text x="149.6" y="175.3">J3</text>
<text x="175.3" y="177.2">GND</text>
<text x="188.7" y="177.2">GND</text>
<text x="246.8" y="175.2">PC814</text>
<text x="267.9" y="179.8">220k</text>
<text x="282.9" y="177.3">J10</text>
<text x="289.1" y="177.3">Opto Coupler 1 in</text>
<text x="124.8" y="185.5">AC Current In</text>
<text x="143.7" y="185.5">AC Current loop</text>
<text x="267.9" y="184.9">220k</text>
<text x="268.2" y="182.3">R13</text>
<text x="268.2" y="187.4">R14</text>
<text x="278.2" y="190.7">JP1</text>
<text x="157.8" y="194.3">+3.3V</text>
<text x="236.3" y="195.6">GND</text>
<text x="278.7" y="193">230VAC-N</text>
<text x="141.2" y="202">MCP23017_SP</text>
<text x="146.8" y="198.8">U1</text>
<text x="145.2" y="208.3">SDA</text>
<text x="157.5" y="209.9" transform="rotate(-90 157.5 209.9)">VDD</text>
<text x="163.7" y="208.3">GPB0</text>
<text x="145.2" y="210.9">SCK</text>
<text x="163.7" y="210.9">GPB1</text>
<text x="163.7" y="213.4">GPB2</text>
<text x="163.7" y="215.9">GPB3</text>
<text x="163.7" y="218.5">GPB4</text>
<text x="163.7" y="221">GPB5</text>
<text x="128" y="225.4">+3.3V</text>
<text x="145.2" y="223.6">INTB</text>
<text x="145.2" y="226.1">INTA</text>
<text x="163.7" y="223.6">GPB6</text>
<text x="163.7" y="226.1">GPB7</text>
<text x="145.2" y="231.2">RESET</text>
<text x="163.7" y="231.2">GPA0</text>
<text x="163.7" y="233.7">GPA1</text>
<text x="163.7" y="236.3">GPA2</text>
<text x="163.7" y="238.8">GPA3</text>
<text x="145.2" y="243.9">A2</text>
<text x="163.7" y="241.3">GPA4</text>
<text x="163.7" y="243.9">GPA5</text>
<text x="145.2" y="249">A0</text>
<text x="145.2" y="246.4">A1</text>
<text x="157.5" y="249.8" transform="rotate(-90 157.5 249.8)">VSS</text>
<text x="163.7" y="246.4">GPA6</text>
<text x="163.7" y="249">GPA7</text>
<text x="155" y="264.2">GND</text>
</g>
<g font-size="1.8" fill="#0000c2">
<text x="116.2" y="122">J29 niet monteren, maar</text>
<text x="116.2" y="124.1">tussen pin 2 en 3 een</text>
<text x="116.2" y="126.1">doorverbinding aanbrengen</text>
<text x="98.4" y="153.8">J2 niet monteren, maar</text>
<text x="98.4" y="155.8">tussen pin T en TN een</text>
<text x="98.4" y="157.9">doorverbinding aanbrengen</text>
</g>
<g font-size="1.7" fill="#0000c2">
<text x="310.5" y="52.7">NC</text>
<text x="310.5" y="55">Common</text>
<text x="310.5" y="57.6">NO</text>
<text x="147.5" y="106.5">SDA</text>
<text x="147.7" y="103.9">SCL</text>
<text x="147" y="109">+3V3</text>
<text x="147.3" y="111.5">GND</text>
<text x="126.8" y="178.9">I1</text>
<text x="126.8" y="181.4">I2</text>
<text x="286.5" y="182.3">Default 230V AC</text>
</g>
<g font-size="1.4" fill="#840000">
<text x="239" y="178.9">4</text>
<text x="259.3" y="178.9">1</text>
<text x="239" y="183.9">3</text>
<text x="259.3" y="183.9">2</text>
</g>
</svg>
